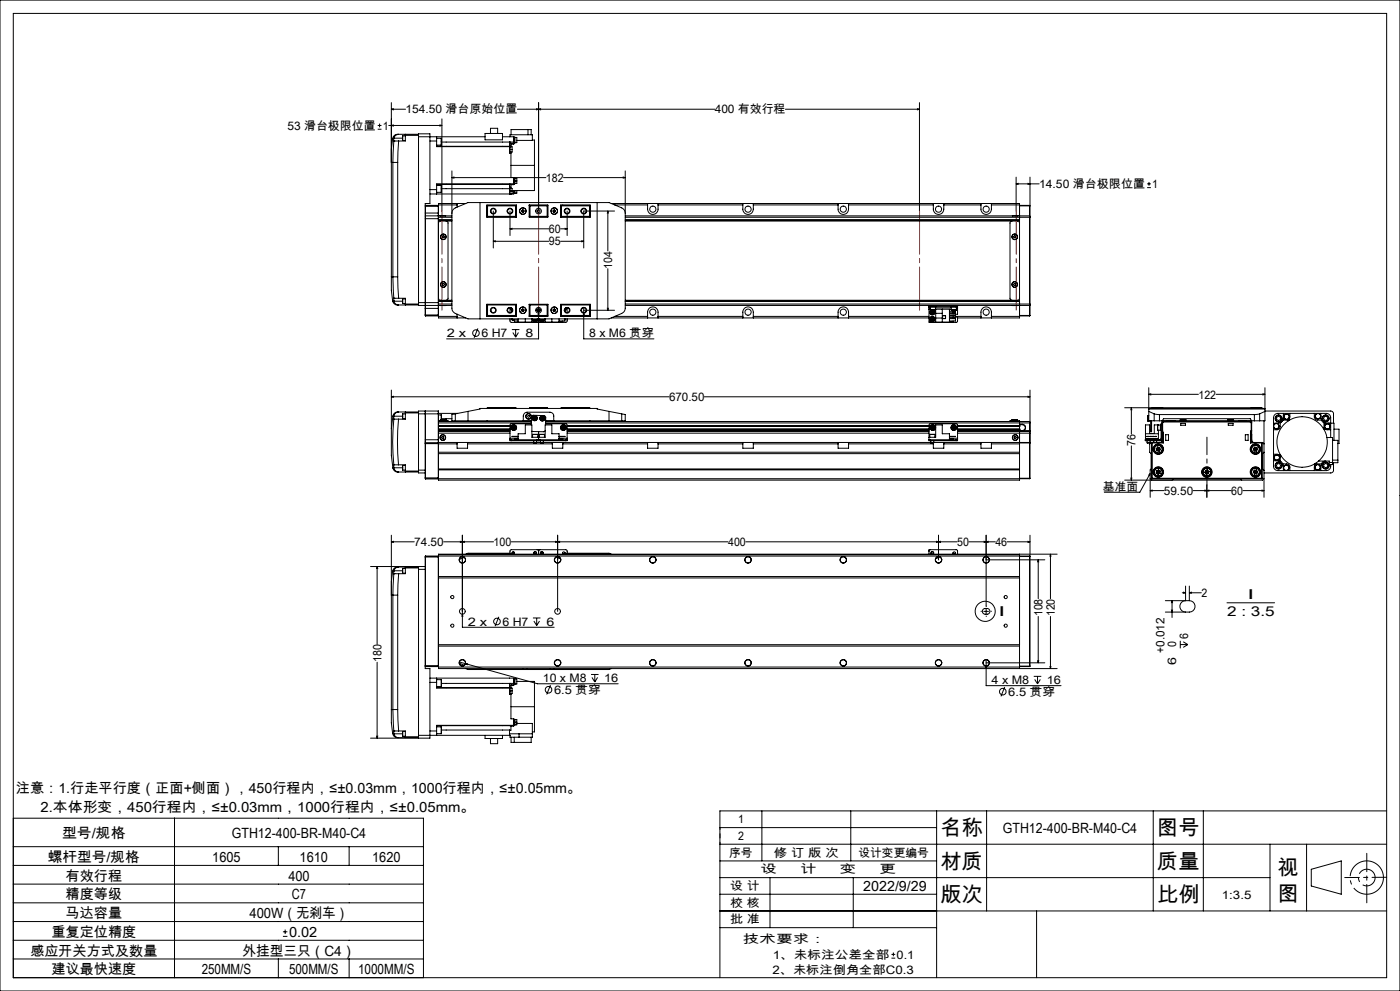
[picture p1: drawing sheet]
<svg xmlns="http://www.w3.org/2000/svg" width="420mm" height="297mm" viewBox="0 0 420 297" stroke-linecap="round" stroke-linejoin="round" font-family="sans-serif">
<g fill="none" stroke="#000" stroke-width=".3">
<path d="M0 0h420v297h-420zM4 4h412v289h-412zM113.3 38.7h1.1M113.3 37.6h1.1M113.9 37v1.2M116.6 37.6h16M117.4 32.7l.6-.1v.3zM117.4 37.6l.6-.1v.3zM117.4 32.7h4.3M117.4 30.8v52.2M132 37.5l.6 .1-.6 .2zM132.6 35.6v27.6"/>
<path d="M155.2 32.7h59.2M158.4 38.8v1.6M161 32.6l.6 .1-.6 .2zM161.6 30.8v32.4M161.6 32.7l.6-.1v.3zM235.6 32.7h40.2M275.2 32.6l.6 .1-.6 .2zM275.8 30.8v32.4M117.8 41.5l-.4 3.2v4h.5M117.8 41.5l.3 .1M117.9 48.7h1.4M117.9 48.7v34.3"/>
<path d="M118.1 42.3l-.2 6.4M118.1 42.3h.1M118.1 42.3h1.5M118.1 41.6v.7M118.2 41.4l-.1 .2M118.2 41.4h2.6M119.3 48.7v34.3M119.6 40.2a1.54 1.54 0 0 0-1.8 1.3M119.6 40.2l-.2 .1a1.37 1.37 0 0 0-1.2 1.1M119.6 40.2h6M119.6 42.3l-.3 6.4M120.8 40.7v1.4"/>
<path d="M120.8 40.7h.8M120.8 42.1h.8M121.6 40.2v.4M121.6 40.6v1.7h-2M121.6 40.6h4M125.6 41v-.9h3.4v20.9h-1.4v31.4M125.6 41v49.7M125.6 41h19.9M129 42.3h2M129 56.8h2M131 42.3v1.7h22v1.6h-.1M131 56.8v1.3"/>
<path d="M131 41v1.3M131 43.5h1.4M131 41.4h1.4M131 57.6h1.4M131 55.6h1.4M131 55.2h23.1M131 43.8h21.9M132.4 41.4v2.1M132.4 55.6v2M132.4 42.6h21.7M132.4 56.5h20.5M135.6 53.2l.6-.1v.3z"/>
<path d="M135.6 51.2v41.5l.3 .6 .7 .6 3.8 1.7h42.3l4.4-2 .5-1.2v-41.2M135.6 53.2h28.2M145.5 40h5.2v1.9h-5.2zM147.1 40v-1.6h2.2v1.6M150.7 41h3.4v1.6M152.9 43.8v1M152.9 44.8v1.1h.4M152.9 55.2h.1M152.9 42.6h.1M152.9 42.6v1.2M152.9 55.2v1.3M152.9 56.5v1.6"/>
<path d="M152.9 58.1h.1M152.9 56.4l.7 .1v.8M152.9 41h.1M152.9 44.8h.7M152.9 56.1h.4M152.9 43.7h.4M152.9 57.3h.7M153 41v-.6h6.7v1.7h-4.7M153 44h.6v.8M153 56.4v1.7M153.3 45.6v.3M153.3 56.1v.4"/>
<path d="M153.3 45.9v7.3h.8v1.9M153.3 43.7v.3M153.3 58.1h.1M153.3 49.6h7M153.3 40.4v-1.6h6v1.6M153.6 44.8v.8h-.6M153.6 57.3v.8h-.6M154.1 55.1v.1M154.1 53.3l.2 1.8M154.1 55.2l-.8 .1v.8M154.1 42.6v.4M154.1 43h-.8v.7"/>
<path d="M154.1 41.1h.4v1.7h-.4M154.1 55.1h-23.1v1.7M154.1 43v.2h-.8M154.1 57.1v1h-25.1M154.1 54.2h.9M154.3 53.4h.7v.8M154.3 41.1v1.7M154.3 57.1v.9M154.5 53.4v1.7h-.4M154.5 41.2h.5v1.6h-.5M154.5 57.1v.9h-.4M155 54.2v.8h-.5"/>
<path d="M155 57.1v.8h-.5M159.7 42h.6v7.6M160.3 49.6v7.5h-6.7M169.1 53.2h18.5M187 53.1l.6 .1-.6 .2zM304.8 55.1l.6-.1v.2zM304.8 55.1h6.9M304.8 53.1v10.1M308.4 55l.6 .1-.6 .1zM309 53.1v11.7M344.1 56.2h1.2M344.1 55.1h1.2"/>
<path d="M344.7 54.5v1.2M127.6 65.5h4M127.6 63.8h4M127.6 61.9h4M127.6 64.7v26.8M127.6 61.6v3.1M127.6 64.7h8M127.6 64.7v.1M127.6 61.6h.1M127.6 61.6h3.9M131.5 64.7v26.8M131.5 61.6v3.1"/>
<path d="M131.5 64.7l.1 .1M131.5 61.6h.1M131.6 64.8v.7M131.6 65.5v25.2M131.6 66h4M131.6 61.4h5.5M131.6 65.1h4M131.6 65.9h4M132 64.7h1.7M132.9 70.7h.3l.1 .3-.2 .3h-.3l-.2-.3zM133.8 66.2l.6 .5v22.8l-.6 .5M135.6 66.2h-3.5l-.4 .2-.1 .4"/>
<path d="M135.6 63.9l.1-.7 .6-.7 4.1-1.8h42.3l4.1 1.8 .5 .4 .3 1M137.1 61v1.1M139.7 61h-8.1v3.8M144 60.7v34.9M146.1 64.7h.1M146.1 61.5h8.8v3.5h-8.8zM146.1 61.6v3.4M146.1 61.6h8.8M146.1 61.6l.2 .1M146.3 61.7v3.1M146.3 64.8l-.2 .2h8.8M146.3 64.8h8.4"/>
<path d="M146.3 61.7h8.4M148 72.3l.6-.1v.3zM148 63.2v11.1M148 72.3h16.6M153 68.6l.6-.2v.3zM153 63.2v7.4M153 68.6h11.6M154.7 61.7v3.1M154.7 61.7l.1-.1v3.4l-.1-.2M156.6 63.1v.3M156.6 63.4l.2 .2M156.8 62.9l.3 .2"/>
<path d="M156.8 62.9l-.2 .2M157.1 63.1v.3M157.1 63.4l-.3 .2M158.8 61.5l.1 .1M158.8 61.5h5.6v3.5h-5.6zM158.8 61.6h5.6l-.3 .1M158.9 61.6v3.4l.1-.2M158.9 61.6l.1 .1M159 61.7v3.1M159 64.8h5.1M159 61.7h5.1M164.1 61.7v3.1"/>
<path d="M164.1 64.8l.2 .2h-5.5M166 63.4l.3 .2M166 63.1v.3M166.3 62.9l.2 .2M166.3 62.9l-.3 .2M166.5 63.1v.3M166.5 63.4l-.2 .2M168.2 68.6h1.9M168.2 72.3h6.9M168.2 61.5h8.9v3.5h-8.9zM168.2 61.6h8.8M168.4 61.7l-.1-.1v3.4l.1-.2"/>
<path d="M168.4 61.7v3.1M168.4 64.8h8.4M168.4 61.7h8.4M168.8 61.5v.1M169.5 68.4l.6 .2-.6 .1zM170.1 63.2v7.4M174.5 72.2l.6 .1-.6 .2zM176.8 61.7v3.1M176.8 64.8l.2 .2h-8.8M177 61.6v3.4M177 64.7h.1M177 61.6l-.2 .1"/>
<path d="M179.1 60.7v34.9M182.4 63.2v12M182.4 63.2l.1 .6h-.3zM183.4 61h122.5v34.3h-18.6M184.4 63.2h-9.3v11.1M184.4 61.4h9.9M187.6 66.2h117.7l.4 .2 .2 .4M187.6 64.7h121.3M187.6 66h118.3M187.6 65.1h121.3M187.6 65.9h118.3M194.3 61a3.2 3.2 0 0 0 .4 2.8 1.58 1.58 0 0 0 1.7 .3 1.58 1.58 0 0 0 1-1.4v-1.7"/>
<path d="M197.4 61.4h25.4M222.8 61v1.7a1.57 1.57 0 0 0 1.6 1.6 1.57 1.57 0 0 0 1.6-1.6v-1.7M226 61.4h25.4M251.4 61v1.7a1.57 1.57 0 0 0 1.6 1.6 1.57 1.57 0 0 0 1.6-1.6v-1.7M254.6 61.4h25.4M280 61v1.7a1.57 1.57 0 0 0 1.6 1.6 1.57 1.57 0 0 0 1.5-1.6v-1.7M283.1 61.4h11.2M294.3 61v1.7a1.57 1.57 0 0 0 1.6 1.6 1.57 1.57 0 0 0 1.5-1.6v-1.7M297.4 61.4h8.5M303.6 66.2l-.6 .5v22.8l.6 .5M303.7 64.7h1.7M304.1 70.9l.2-.2h.4v.3l-.2 .3-.3-.1z"/>
<path d="M305.9 61.6h3M305.9 61.7h3M308.9 65.1h.1M308.9 64.7v.4M308.9 64.7l.1 .1M308.9 61.6v.1M308.9 61.7v3M308.9 65.1v26M309 64.8v.3M309 65.1v26M117.4 83v4l.4 3.2M117.4 83h.5"/>
<path d="M117.8 90.2a1.55 1.55 0 0 0 1.8 1.2M117.9 83l.2 6.4M117.9 83h1.4M118.1 89.4h.1M118.1 89.4h1.5M118.1 89.4v.7M118.1 90.1l-.3 .1M118.1 90.1l.1 .2M118.2 90.3a1.36 1.36 0 0 0 1.4 1.1M118.2 90.3h2.6M119.3 83l.3 6.4M119.6 91.4h6"/>
<path d="M119.6 89.4h2v1.7M120.8 89.6v1.4M120.8 89.6h.8M120.8 91h.8M121.6 91.1v.3M121.6 91.1h4M125.6 90.7v.8h10M125.6 90.7h6M127.6 92.4v2.3M127.6 91.5h.1M127.6 92.4h4M127.6 94.4h4"/>
<path d="M127.6 91.5v3.2M127.6 94.7h3.9M131.5 91.5v3.2M131.6 89.4l.1 .4 .4 .2h3.5M131.6 91.5v3.8h8.1M131.6 90.7v.8M131.6 90.3h4M131.6 94.8h5.5M131.6 91.1h4M131.6 91.5h-.1M131.6 94.6l-.1 .1M132 91.5h1.7"/>
<path d="M132.7 85.2l.2-.3 .3 .2 .1 .3-.2 .2-.3-.1zM137.1 94.2v1.1M143.4 98.4l-1.2 2.8M146.1 91.5h.1M146.1 91.2h8.8v3.6h-8.8zM146.1 91.2v3.5M146.1 94.7h8.8M146.3 91.4h8.4M146.3 94.5h8.4M146.3 91.4v3.1M146.3 94.5l-.2 .2M153 95.6v.7l.4 .3h8"/>
<path d="M153 92.2v1.5M153.4 92.9h.3M153.4 92.4v.5M153.6 98.8h2.2M153.6 95.6v.3h1.8M153.7 93l-.1 .3M153.8 95.9h.4M153.8 99.7l.9 1.3M154.3 94.7v.1M154.3 95.9v.6h1.1M154.7 98.8v2.2M154.7 91.4v3.1"/>
<path d="M154.7 91.4l.1-.1v3.4l-.1-.2M154.9 94.8h-1.3M154.9 91.3h-8.8l.2 .1M155.4 95.6v1h12.3v-1M155.5 99.7l-.8 1.3M156.6 93.1l.2 .2M156.6 92.8v.3M156.8 92.6l.3 .2M156.8 92.6l-.2 .2M157.1 92.8v.4M157.1 93.2l-.3 .1M157.6 95.6v1"/>
<path d="M158.8 91.2h5.6v3.6h-5.6zM158.8 91.3h5.5l-.2 .1M158.9 94.7l-.1 .1M159 91.4l-.1-.1v3.4M159 91.4h5.1M159 94.5h5.1M159 91.4v3.1M159 94.5l-.1 .2M159.3 94.7v.1M159.4 94.7v.1M159.6 95.6v1M159.6 95.8h1.6"/>
<path d="M159.6 95.6v.2M160 94.7v.1M160.3 95.8l.1 .2M160.5 95.8l-.1 .2M160.8 95.8v.1M160.8 95.9l-.4 .1M160.9 95.8l-.1 .1M161.1 92.9h.1M161.1 93.1l.2 .2M161.2 92.9h-.1M161.2 92.8v.1M161.2 95.6v.2"/>
<path d="M161.3 92.7h.6M161.3 95.6a.78 .78 0 0 1-.6 .8 .78 .78 0 0 1-.9-.6M161.6 93.8l.1 .6h-.3zM161.6 92.1v9.5h-27.6M161.8 95.6a.78 .78 0 0 0 .6 .8 .78 .78 0 0 0 .9-.6 .77 .77 0 0 1-.9 .5 .77 .77 0 0 1-.6-.7M161.9 95.8h1.6M161.9 92.9h.1M161.9 92.8v.1M161.9 95.6v.2M162 93.1l-.1 .2M162.2 95.8v.1M162.2 95.9l.4 .1"/>
<path d="M162.6 95.8v.2M162.9 95.8l-.3 .2M163.2 94.7v.1M163.5 95.6v.2M163.5 95.6v1M163.7 94.7v.1M164.1 94.5l.3 .2h-5.6M164.1 91.4v3.1M165.6 95.6v1M166 92.8v.3M166 93.1l.3 .2M166.3 92.6l.2 .2"/>
<path d="M166.3 92.6l-.3 .2M166.5 92.8v.4M166.5 93.2l-.2 .1M168.2 94.8h1.3M168.2 91.2h8.9v3.6h-8.9zM168.2 94.7h8.8M168.2 91.3h8.8l-.2 .1M168.4 91.4l-.1-.1v3.4l.1-.2M168.4 91.4h8.4M168.4 94.5h8.4M168.4 91.4v3.1M168.8 94.7v.1"/>
<path d="M168.8 96.2v.3h-1.1M169.4 92.9h.4M169.5 95.7v.5h-1.8M169.8 92.9h-.4M169.8 92.4v.5M170.1 95.6v.7l-.4 .3h-7.9M170.1 92.2v1.5M175.1 93.8l.2 .6h-.3zM175.1 92.1v9.5h21.1M175.1 93h9.3M176.8 91.4v3.1M176.8 94.5l.2 .2"/>
<path d="M177 91.2v3.5M177 91.5h.1M182.2 92.4h.3l-.1 .6zM182.4 80.5v12.5M183.4 95.3h95.3M184.4 94.8h9.9M187.6 91.5h121.3M187.6 90.3h118.3M187.6 91.1h121.3M194.3 95.3a3.2 3.2 0 0 1 .4-2.9 1.58 1.58 0 0 1 1.7-.3 1.58 1.58 0 0 1 1 1.5v1.7M197.4 94.8h25.4M222.8 95.3v-1.7a1.57 1.57 0 0 1 1.6-1.6 1.57 1.57 0 0 1 1.6 1.6v1.7"/>
<path d="M226 94.8h25.4M251.4 95.3v-1.7a1.57 1.57 0 0 1 1.6-1.6 1.57 1.57 0 0 1 1.6 1.6v1.7M254.6 94.8h24.1M278.7 91.8h.4M278.7 91.8v.4M278.7 92.2v4.4h6.1v-3.9h-4.2M278.7 91.5v.3M278.7 92.7h.4M278.7 92.2h.4M279 91.8v.3h1.7v-.3M279.1 92.9h.9M279.1 92.9h1.5"/>
<path d="M279.1 92.1v.8M279.1 91.5v.3M279.1 91.8h7.7M279.2 93l.2-.1a.76 .76 0 0 0-.4 1 .76 .76 0 0 0 1 .4 .76 .76 0 0 0 .4-1 .77 .77 0 0 1-.3 1 .77 .77 0 0 1-1-.2 .77 .77 0 0 1 .1-1.1zM279.3 93.8l.3 .2M279.3 95.5l.1 .4M279.3 95.5l.4 .1M279.4 93.3l-.1 .5M279.4 93.3l.3 .3M279.4 95.9l.4 .1M279.6 95.2l.4 .1M279.6 95.2l-.3 .3"/>
<path d="M279.6 95.2l.1 .4M279.7 93.6l.3 .3M279.7 93.6l-.4 .2M279.7 93.6l-.1 .4M279.7 95.6l.1 .4M279.7 95.6l.4 .1M279.7 95.6l-.3 .3M279.8 93.2l-.4 .1M279.8 93.2l.3 .2M279.8 93.2l-.1 .4M280 92.9l.4 .4M280 93.9l-.4 .1"/>
<path d="M280 95.3l.1 .4M280 95.3l-.3 .3M280.1 92.9l.3 .4M280.1 93.4l-.1 .5M280.1 93.4l-.4 .2M280.1 95.7l-.3 .3M280.6 92.9h-.6M280.6 92.1v.8M280.6 92.2h4.8M280.7 92.7v3.9M280.7 95.3h2M280.7 93.9h2"/>
<path d="M282.7 92.7v3.9M282.8 94.6h.9v.9h-.9zM284.8 93.3h1.8v.4h-1.8M284.8 94h1.8v.5h-1.8M284.8 94.8h1.8v.4h-1.8M284.8 95.5h1.8M284.8 92.7h.6M285.3 91.8v.3h1.6M285.4 92.9h1.5M285.4 92.1v.8M285.9 95.2v.3a.35 .35 0 0 1 .4-.3 .35 .35 0 0 1 .3 .3M285.9 92.9v.4"/>
<path d="M285.9 94.5v.3M285.9 96.2v.3h-1.1M286.1 93.3h.4M286.2 95.3h.2M286.6 93.7l-.3 .3-.4-.3v.3M286.6 93.5v.2M286.6 95.5v.2M286.6 95h.7v1.3l-.3 .3h-8.1M286.6 95.5v.7h-1.8M286.6 94.8h7.7M286.8 91.8h.5M286.8 91.5v.3"/>
<path d="M286.9 92.1h.1M286.9 92.2h.4M287 91.8l-.1 1.1M287.3 91.8v.4M287.3 91.5v.3M287.3 92.2v2h-.7M294.3 95.3v-1.7a1.57 1.57 0 0 1 1.6-1.6 1.57 1.57 0 0 1 1.5 1.6v1.7M297.4 94.8h8.5M303.7 91.5l1.7 .1M304.1 85.2l.3-.3 .3 .5-.2 .2-.3-.1zM305.4 91.5v.1M305.9 89.4l-.2 .4-.4 .2h-117.7"/>
<path d="M305.9 94.5h3M305.9 94.7h3M308.9 91.1h.1M308.9 91.1v.4M308.9 94.5h.1M308.9 94.5v.2M308.9 91.5v3M309 91.1v.3M309 91.4l-.1 .1M309 94.5l-.1 .2M309 91.4v3.1M117.4 118.9l.6-.1v.3z"/>
<path d="M117.4 116.9v11.6M117.4 118.9h83.3M211.3 118.9h97.7M308.4 118.8l.6 .1-.6 .2zM309 116.9v26.4M344.6 118.2l.6-.2v.4zM344.6 116.2v9.9M344.6 118.2h14.9M364.8 118.2h14.7M378.9 118l.6 .2-.6 .2zM379.5 116.2v9.9h-1.6M117.4 128.5v8l.5 3.7"/>
<path d="M117.9 124.7l-.5 3.8M117.9 124.7h.1M117.9 124.7l.2 .1M118.1 125.6a67.2 67.2 0 0 0 0 13.7M118.1 125.6h1.5M118.1 139.3v.9M118.1 124.8v.8M118.1 124.7h2.7M118.1 124.7v.1M119.6 125.6a73.9 73.9 0 0 0 0 13.7M119.6 139.3h-1.5M119.6 139.3h2v1.9"/>
<path d="M119.6 123.5a1.53 1.53 0 0 0-1.7 1.2M119.6 123.5a1.44 1.44 0 0 0-1.5 1.2M119.6 123.5h6M120.8 124.7v.8M120.8 124v.7M120.8 139.5v.7M120.8 124v1.5M120.8 139.5v1.4M120.8 139.5h.8M120.8 124h.8M120.8 125.5h.8M121.6 123.5v.3"/>
<path d="M121.6 123.8h4M121.6 123.8v1.8h-2M125.6 124h6M125.6 124v16.9M127.6 123.2v9.5M127.6 123.3v9.4M127.6 132.7v10.8M127.6 131.8h4M127.6 133h4M127.6 132.7h3.9M127.6 132.7h.1M131.5 123.2h-5.9v.8"/>
<path d="M131.5 123.2v9.5M131.5 123.2l.1 .8M131.5 132.7v10.8M131.5 132.7h.1M131.6 129.1v.2M131.6 124v2.7M131.6 129.3v2.5M131.6 126.1h.5M131.6 131.8v.8M131.6 124.4h.8M131.6 132.6h5.5M131.6 133h5.5"/>
<path d="M131.6 135.5h174.3M131.6 126.7v2.4M131.6 136h174.3M131.6 126.3h27.8M131.6 128.6h21.4M131.6 127.7h21.4M131.6 123.9h5.7M131.6 126.7h27.8M131.6 129.3h21.4M131.6 129.1h21.4M131.6 129.8h21.4M132.1 126.1h2.3v.2"/>
<path d="M132.1 125.9h1.7M132.1 125.9v.4M132.2 125.8h.1M132.2 126.1h1.6M132.2 125.8l1.6 .1M132.4 124.4v1.4M132.4 125.5h3.2M132.6 130.9l.5 .1v.3h-.6zM133.8 125.9v.4M136.6 126.1h20.4v-1.4a1.21 1.21 0 0 1 1.1-1.2h6.9a1.14 1.14 0 0 1 1.1 1.2v1.4h20.4M136.6 124l-1 .2v1.9h1M136.6 124v2.1"/>
<path d="M137.1 132.6h3.2M137.1 132.6v1.7h3.2v-1.7M140.3 132.6h19.8M140.3 133h25.4M140.4 123.3v2.8M146.1 122.3h8.7M146.1 122.3v.1M146.1 126.1v.2M153 128.7h-21.4h21.4M153 127.6h-21.4l21.4 .1M153 131.8v.3h.4M153 131.8h.4"/>
<path d="M153 131.3v.5M153 131.3h2.4M153.4 131.8h7.7M153.4 132.1h7.7M153.4 131.8v.3M153.7 127.9l.1 .5M153.7 127.9l.4 .3M153.8 128.4l.4 .2M154.1 127.7l-.4 .2M154.1 127.7l.4 .2M154.1 128.2l-.3 .2M154.1 128.2l.1 .4"/>
<path d="M154.1 128.2l.4 .1M154.1 127.7v.5M154.5 127.9v.4M154.5 127.9l-.4 .3M154.5 128.3l-.3 .3M154.8 122.3v.1M155.4 131.8v-1.8h2.2v-2.7h2v3.8h3.9v-3.8h2.1v2.7h2.1v1.8M155.4 131.4h-1.1v.2h1.1M155.4 130.8h-1.8h1.8M157 126h2.4M158.9 122.3h5.4M158.9 122.3v.1"/>
<path d="M159.3 127l-6.1 .1-.2 .2v4M159.3 127.3l.1-2.3 .5-.5 3.6 .2 .2 .4v2.2M159.8 130.2h1.5M159.8 130.2v.9M160 125.2l.1 .4M160 125.2l.4 .1M160.1 132.7h.9M160.1 132.1v.6M160.1 125.6l.4 .1M160.3 124.9l-.3 .3M160.3 124.9l.4 .1M160.3 124.9l.1 .4"/>
<path d="M160.4 125.3l.1 .4M160.4 125.3l.4 .1M160.7 125l.1 .4M160.7 125l-.6 .6M160.8 125.4l-.3 .3M161 132.1v.6M161 132.6h1.1M161.1 132.1h.5M161.1 131.8h.9M161.1 131.8v.3M161.3 130.2h-1.5M161.3 130.2h.1"/>
<path d="M161.3 130.2v.9M161.6 132.1h.4M161.6 129.4v2.7M161.8 130.2h1.5M161.8 130.2v.9M162 131.8h7.7M162 132.1h7.7M162 131.8v.3M162.1 132.7h.9M162.1 132.1v.6M162.3 125.3l.1 .4M162.3 125.3l.8 .2"/>
<path d="M162.4 125.7l.4 .1M162.6 125l-.3 .3M162.6 125l.4 .1M162.6 125l.2 .8M163 132.1v.6M163 132.6h2.7M163 125.1l.1 .4M163 125.1l-.6 .6M163.1 125.5l-.3 .3M163.3 130.2v.9M163.5 129l-.4 .4-3.5-.2M163.7 127l6.2 .1 .2 .4v3.8"/>
<path d="M163.7 126.7h145.2M163.7 126.3h145.2M163.7 126h2.4M164.3 122.3v.1M165.7 132.6h3.1M165.7 132.6v1.7h3.1v-1.7M167.7 131.4h1.1v.2h-1.1M167.7 130.8h1.8h-1.8M167.7 131.3h2.4M168.3 122.3h8.7M168.3 122.3v.1M168.6 128v.4"/>
<path d="M168.6 128l.8 .3M168.6 128.4l.4 .2M168.8 132.6h25.5M168.8 133h25.5M168.9 127.7l.4 .2M168.9 127.7l-.3 .3M168.9 127.7l.1 .9M169.3 127.9l.1 .4M169.3 127.9l-.7 .5M169.4 128.3l-.4 .3M169.7 131.8h.4M169.7 131.8v.3"/>
<path d="M170.1 131.8v.3h-.4M170.1 131.3v.5M170.1 128.7h108.6M170.1 127.7h108.6M170.1 128.6h108.6M170.1 129.3h108.6M170.1 129.1h108.6M170.1 129.8h108.6M170.1 127.6h108.6M177 122.3v.1M177 126.1v.2M182.7 123.3v2.8"/>
<path d="M182.7 123.3l3.8 .7M182.7 123.3l-3.6-.7v-.2h-35.1v.2l-7.4 1.4M186.5 124l1.1 .2v1.9h-1.1M186.5 124v2.1M194.3 132.6h3.1M194.3 132.6v1.7h3.1v-1.7M197.4 132.6h25.4M197.4 133h25.4M222.8 132.6h3.2M222.8 132.6v1.7h3.2v-1.7M226 132.6h25.4M226 133h25.4"/>
<path d="M251.4 132.6h3.2M251.4 132.6v1.7h3.2v-1.7M254.6 132.6h24.7M254.6 133h25.4M278.7 131.8h.4M278.7 131.1h2v-3.8h2v2.7h2.1v1.8M278.9 130.2h1.6M278.9 130.2v.9M279.1 131.8h7.7M279.1 131.8v.3M279.1 132.1h7.7M279.3 132.7h.8"/>
<path d="M279.3 132.1v.6M279.4 128.3l.4 .3M279.5 127.8l-.1 .5M279.5 127.8l.4 .4M279.9 128.2l-.1 .4M279.9 128.2l.3 .2M279.9 128.2l-.5 .1M279.9 127.7l.3 .3M279.9 127.7l-.4 .1M279.9 127.7v.5M280.1 132.6h3M280.1 132.1v.6"/>
<path d="M280.2 128.4l-.4 .2M280.2 128v.4M280.2 128l-.3 .2M280.5 130.2h.1M280.5 130.2h-1.6M280.5 130.2v.9M283.1 132.6h11.2M283.1 132.6v1.7h-3.1v-1.6M283.1 133h11.2M284.8 131.4h1.1v.2h-1.1M284.8 130.8h1.8h-1.8M284.8 131.3h2.5"/>
<path d="M285.7 128l.1 .4M285.7 128l.8 .3M285.8 128.4l.4 .2M286.1 127.7l.4 .2M286.1 127.7l-.4 .3M286.1 127.7l.1 .9M286.5 127.9v.4M286.5 127.9l-.7 .5M286.5 128.3l-.3 .3M286.8 131.8h.5M286.8 131.8v.3M287.3 127.6l18.6 .1"/>
<path d="M287.3 131.3v-4l-.2-.2-8-.1-.4 .3v4.8h.4M287.3 131.8v.3h-.5M287.3 131.3v.5M287.3 128.7h18.6M287.3 127.7h18.6M287.3 128.6h18.6M287.3 129.3h21.6M287.3 129.8h21.6M294.3 132.6h3.1M294.3 132.6v1.7h3.1v-1.7M297.4 132.6h11.5M297.4 133h8.5"/>
<path d="M303.6 125.8h.1M303.6 126.1h-.6v.2M303.6 125.9h1.7M303.6 125.9v.4M303.6 126.1h1.7M303.6 126.1h1.6M303.6 125.8h1.6M304.4 130.8l.4 .1 .1 .3-.2 .2h-.4l-.1-.3zM305.3 125.9h.1M305.3 126.1h.6v3M305.3 125.9v.4M305.9 128.7h-18.6"/>
<path d="M305.9 129.1v14.8h-174.3v-11.3M305.9 128.7h.1M305.9 127.7h.1M305.9 129.1h.1M305.9 132.7h3M305.9 129.1h3M305.9 127.2h.8M305.9 127.3h.8M306.7 127.3a.88 .88 0 0 1 .9 .9 .88 .88 0 0 1-.9 .8M306.7 127.2a.99 .99 0 0 1 1 .9 .99 .99 0 0 1-.8 1M306.7 127.2v.1M306.7 129v.1"/>
<path d="M306.7 129l-19.4 .1M308.9 132.6v.1M308.9 126.3v.4M308.9 129.1h.1M308.9 129.1v.2M308.9 129.3v.5M308.9 126.7v2.4M308.9 129.8v2.8M308.9 132.7v10.6M309 129.2l-.1 .1M309 129.1h.1M309 129.2l-.1 .6"/>
<path d="M337.4 122.2l41.2 .1M339.4 122.2v7.9M339.4 133.6v10.3M339.4 122.2l.1 .6h-.2zM343.6 130h3.9M343.7 131.4h3.8v.2h-3.8zM344 131.8h-.4v.3h.4M344 130.8h.7zM344 131.8h3.9M344 132.1h1.2M344 131.8v.3M344.1 132.7h.9"/>
<path d="M344.1 132.1v.6M344.3 124.7l.1 1.5M344.4 124.6l-.1 .1M344.4 124.6v1.6M344.4 124.6h.1M344.4 124.6h.2M344.6 122.4h34.9M344.6 122.6h34.9M344.6 123.3l1.7 .7M345 130.8h.4zM345 132.1v.6M345.2 132.1h.8"/>
<path d="M345.2 131.8v.3M345.2 128.9v.5h.3v-.5M345.2 128.9h.3M345.2 126.1v2.8M345.5 132.7h.2M345.5 122.3h3.4M345.5 122.3v.1M345.5 126.1v2.8M345.5 132.7v10.6M345.7 132.7h3.3M345.7 122.2l-.2 .1M345.7 132.7v10.6"/>
<path d="M345.7 130.8h.4zM346 131.8v.3M346 132.1h1.9M346.1 132.1v.5M346.3 124l1.5 .2M346.3 126.1h1.5M346.3 126.1l-1.9 .1M346.3 124v2.1M346.5 130.8h.4zM346.9 134.5l.2 .6M346.9 134.5l.6 .1M347 132.1v.5"/>
<path d="M347.1 135.1l.6 .1M347.3 127.4v1.5zM347.3 134l-.4 .5M347.3 134l.6 .1M347.3 134l.2 .6M347.3 128.9h.8M347.5 134.6l.7 .1M347.5 134.6l-.4 .5M347.5 134.6l.2 .6M347.5 127.3v.1M347.5 128.9v2.9M347.8 126.1h.9"/>
<path d="M347.8 124.2h28.5M347.8 124.2v1.9M347.9 131.8v.3M347.9 134.1l.3 .6M347.9 134.1l-.4 .5M348.1 127.4l-1.8-.1v2.6h-1.4v-2.6h-1.3v4.5M348.2 134.7l-.5 .5M348.3 127.3h-.2v1.7h.2M348.3 131.3l-.4 .5M348.3 131.3h.3M348.3 127.5h.4M348.3 127.5v3.8"/>
<path d="M348.6 131.5l-.7 .6M348.6 132l-.5 .6M348.7 130.3v1.7M348.7 127h-.4v.5M348.7 126.1l.4-.6h26l.4 .6M348.7 130.3h.1M348.7 132h.1M348.7 126.1v4.2M348.7 129.3l.1 .5M348.7 126h26.7M348.7 132l-.4 .6M348.7 126v.5"/>
<path d="M348.7 129.3v1M348.8 130.3h.1M348.8 129.2l.2 .6M348.8 129.1h.1M348.8 129.1l-.1 .2M348.8 129.2l-.1 .1M348.8 130.3v1.7M348.8 122.2l.1 .1M348.8 126.7v2.4M348.8 131.9v.1M348.8 132.6l.2 .1M348.8 129.8h.2"/>
<path d="M348.8 132.6h-3.5l-.4 .4v2.5l.4 .5v4.5l-.2 .3v8.2M348.8 129.8v2.8M348.9 122.3v.1M349 129.8v2.9M349.1 126.5l-.3 .2M349.1 126.3v.2M349.1 126.3l-.4 .3 .1 .1M349.1 126.3h26M349.1 126.5h26M349.7 130.3h.9v1.7h-.9zM350.2 126.3v-.2h.6v.2M352.5 126v.1"/>
<path d="M354 126l.1 .1M354 126h1.8M354 125.9h1.1M354 125.9v.1M354.2 126.9h1.4v.6h-1.4zM355.1 125.8l-1.1 .1M355.1 125.8l.7 .1M355.1 125.9h.7M355.8 126l-.1 .1M355.8 125.9v.1M368.3 126l.1 .1M368.3 125.9h1.2"/>
<path d="M368.3 126h1.8M368.3 125.9v.1M368.5 126.9h1.4v.6h-1.4zM369.4 125.8l-1.1 .1M369.4 125.8h.6M370 125.8l.1 .1M370.1 126l-.1 .1M370.1 125.9v.1M371.7 126v.1M373.3 126.3v-.2h.6v.2M373.6 130.3h.8v1.7h-.8zM375.1 126.5l.3 .2"/>
<path d="M375.1 126.3v.2M375.1 126.3l.3 .2v.2M375.1 129.8h.2M375.1 132.7h3.4M375.1 129.8v2.9M375.2 122.3h3.4M375.2 122.3v.1M375.3 131.9v.1M375.3 132.6l-.2 .1M375.3 132.6h3.5l.4 .4M375.3 129.8v2.8M375.3 130.3h.1"/>
<path d="M375.3 129.2l-.2 .6M375.3 129.2l.2 .1M375.3 130.3v1.7M375.3 130.3h.2M375.3 132h.2M375.4 129.1l-.1 .1M375.4 129.1l.1 .2M375.4 126.7v2.4M375.4 122.2l-.2 .1M375.4 126v.5M375.4 129.3v1M375.4 132l.4 .6"/>
<path d="M375.5 130.3v1.7M375.5 129.3l-.2 .5M375.5 132l.5 .6M375.5 126.1h.8M375.5 126.1v4.2M376 134.5l.2 .6M376 134.5l.6 .1M376.2 135.1l.7 .1M376.3 126.1h1.6M376.3 124.2v1.9M376.4 134l-.4 .5M376.4 134l.6 .1"/>
<path d="M376.4 134l.5 1.2M376.6 134.6l.7 .1M376.6 134.6l-.4 .5M377 134.1l.3 .6M377 134.1l-.4 .5M377.3 134.7l-.4 .5M377.9 124l-1.6 .2M377.9 124v2.1M378.5 132.7h.1M378.5 132.7v10.6M378.6 122.3v.1M378.6 132.7v10.6"/>
<path d="M379.2 126.1v22.9M379.2 135.5l-.4 .5v4.5l.4 .5M379.5 123.2h19.7a.84 .84 0 0 1 .9 .8v2.8M379.5 123.3l-1.6 .7M382.1 136.1h1.2l.5 .3 .3-.2M382.1 138l1.5 .2M382.1 127.8v12a1.33 1.33 0 0 0 1.3 1.2h2.4M383 125.1l.6-.4 .5 .4v.6l-.5 .3-.6-.3zM383.2 139h.7l.3 .6-.3 .5h-.7l-.3-.5zM383.6 138.2l.5 .1M383.6 138.2l.7 .2M384.1 138.3l.7 .7h1.2a1.02 1.02 0 0 1 1 1v1"/>
<path d="M384.3 136.6l-.2 .2v1.5M384.8 139l.3 2M384.8 125.9l-.7 .8v1.1a.96 .96 0 0 1-1 1h-1M384.8 125.9h1.5l.2 .2M384.9 125.5l-.1 .4M384.9 125.5a2.09 2.09 0 0 1-2.6 1.4h-.2M385.1 123.9l-.2 1.6M386 124.1a.83 .83 0 0 1 .8 .8 .83 .83 0 0 1-.8 .8M386 124.1a.83 .83 0 0 0-.9 .8 .83 .83 0 0 0 .9 .8M387 123.9v1.2l-.3 .5 .2 .3M394.3 123.9v1a.97 .97 0 0 0 1 1h1.1M394.4 139l.2 .3-.3 .5v1.2"/>
<path d="M394.8 138.8l.1 .2h1.5M395.3 123.9h-11.9a1.33 1.33 0 0 0-1.3 1.3v2.4M395.3 139.2a.85 .85 0 0 0-.8 .8 .85 .85 0 0 0 .8 .9M395.3 139.2a.85 .85 0 0 1 .9 .8 .85 .85 0 0 1-.9 .9M395.3 139.2a.86 .86 0 0 0-.9 .8 .86 .86 0 0 0 .9 .9M395.4 123.9a.79 .79 0 0 0-.8 .8 .79 .79 0 0 0 .8 .8M395.4 123.9a.79 .79 0 0 1 .8 .8 .79 .79 0 0 1-.8 .8M395.4 123.9a.85 .85 0 0 0-.8 .8 .85 .85 0 0 0 .8 .9M395.4 123.9a.85 .85 0 0 1 .9 .8 .85 .85 0 0 1-.9 .9M395.5 123.9h2.4a1.33 1.33 0 0 1 1.3 1.3v5.9M395.6 138.1v.1M396.2 123.9l.3 2"/>
<path d="M396.4 139l-.2 2M396.4 125.9l.8 .8M397 126.6l.6 .1M397.1 139.2l.6-.3 .6 .3v.7l-.6 .3-.6-.3zM397.2 128.7l.3-.2 .5 .3h1.2M397.2 126.7h.4M397.2 126.7v1.5l-.2 .1M397.3 127.8a.86 .86 0 0 0 .9 .9 .86 .86 0 0 0 .9-.9M397.4 127.8a.85 .85 0 0 0 .8 .9 .85 .85 0 0 0 .9-.9M397.4 127.8a.85 .85 0 0 1 .8-.8 .85 .85 0 0 1 .9 .8M397.4 124.8h.6l.4 .6-.4 .6h-.6l-.3-.6zM397.6 126.7l1.6 .2"/>
<path d="M397.7 138.2a1.36 1.36 0 0 0-1.3 .8M398.1 131.1h1.7v8.1h-1v-1h-3.2M398.3 126.8h1.9v5.2M398.8 138.6h1M399.2 139.2a1.39 1.39 0 0 1-1.3 1.8h-11.9M399.8 132h1.6v6.7h-1.6M399.8 137.9h1.6M400.1 138.7v2.2a.84 .84 0 0 1-.9 .8h-20M400.2 128.6h1.5v4.3h-.3M117.9 140.2a1.46 1.46 0 0 0 1.7 1.3M117.9 140.2h.1M118.1 140.2a1.47 1.47 0 0 0 1.5 1.3"/>
<path d="M118.1 140.2h-.2M118.1 140.2h.1M118.1 140.2h2.7M119.6 141.5h6M120.8 140.2v.7M120.8 140.9h.8M121.6 141.2v.3M121.6 141.2h4M125.6 140.9v.8h2M125.6 140.9h2M127.6 143.2h4M127.6 143.5h3.9"/>
<path d="M131.6 143.5h177.3M131.6 140.8h174.3M131.6 140.5h174.3M131.6 143.4l-.1 .1M305.9 143.3h3M308.9 143.3h.1M308.9 143.3v.2M309 143.3l-.1 .2M339.3 143.3h.2l-.1 .6zM345.1 141.9l-.2 .6-.3-.1zM345.1 141.9l-3.2 5.6h-10.6M345.1 143.5l.4 .4"/>
<path d="M345.1 147l.6-.1v.3zM345.1 147h4M345.5 143.3h.2M345.5 143.3l.2 .2M345.7 143.3v.2M345.7 143.5h32.8M345.7 143.3h32.8M346.9 141.7l.5 .4M347 141.1l-.1 .6M347 141.1l.5 .4M347.5 141.5l-.6 .2M347.5 141.5l-.1 .6"/>
<path d="M347.5 141.5l.5 .4M347.6 140.8l.5 .4M347.6 140.8l-.6 .3M347.6 140.8l-.1 .7M348 141.9l-.6 .2M348.1 141.2l-.1 .7M348.1 141.2l-.6 .3M352 143.5h20.1M352.1 143.5l-.5 .4M361.4 141.6l.4 .5M361.5 146.9l.6 .1-.6 .2zM361.6 141l-.2 .6"/>
<path d="M361.6 141l.5 .5M362.1 147l.6-.1v.3zM362.1 145.3v3.7M362.1 141.5l-.7 .1M362.1 141.5l.4 .5M362.3 140.8l-.7 .2M362.3 140.8l.4 .5M362.3 140.8l-.5 1.3M362.5 142l-.7 .1M362.7 141.3l-.2 .7M362.7 141.3l-.6 .2M369.4 147h-11.4"/>
<path d="M372.1 143.5l.4 .4M372.9 147h6.3M376 141.5l.3 .6M376.3 140.9l-.3 .6M376.3 140.9l.3 .6M376.6 141.5l.4 .5M376.6 141.5l-.3 .6M376.9 140.9l.4 .5M376.9 140.9h-.6M376.9 140.9l-.3 .6M377 142l-.7 .1M377.3 141.4l-.3 .6"/>
<path d="M377.3 141.4l-1.3 .1M378.5 143.3h.1M378.5 143.3v.2M378.6 146.9l.6 .1-.6 .2zM378.6 143.3l-.1 .2M379.2 143.5l-.4 .4h-41.4M113.1 169.8v23.3M113.1 169.8l.2 .6h-.3zM117.4 162.4l.6-.2v.4zM117.4 160.4v52.3M117.4 162.4h6.9M117.8 171.2l-.4 3.2v4h.5"/>
<path d="M117.8 171.2h.3M117.9 178.4h1.4M117.9 178.4v34.3M118.1 171.9l-.2 6.5M118.1 171.9h.1M118.1 171.9h1.5M118.1 171.2v.7M118.2 171.1l-.1 .1M118.2 171.1h2.6M119.3 178.4v34.3M119.6 169.9a1.54 1.54 0 0 0-1.8 1.3M119.6 169.9a1.42 1.42 0 0 0-1.4 1.2"/>
<path d="M119.6 169.9h6M119.6 171.9l-.3 6.5M120.8 170.4v1.4M120.8 170.4h.8M120.8 171.8h.8M121.6 169.9v.3M121.6 170.2v1.7h-2M121.6 170.2h4M125.6 169.8v.8M125.6 170.6v49.8M125.6 170.6h2M127.6 169.8h-16.4"/>
<path d="M127.6 167h4M127.6 166.6v33.8h1.4v20.8h-17.8M127.6 166.6v33.2M127.6 166.6h181.3M131.6 166.7l-.1 33.1M131.6 172.8h174.3M131.6 173.2h174.3M131.6 166.2h174.3M133.1 162.4h15M138.1 162.2l.6 .2-.6 .2zM138.7 162.4l.6-.2v.4zM138.7 160.4v27.6h27.6"/>
<path d="M139.3 167l-1.5 .7M153 166.1v-1l.3-.4h7.9l.4 .5 .3-.5h7.9l.3 .3v1.1M153 165.8h-12.6l-.7 .3M153.4 162.4h65M153.6 165.8h.1M153.6 165.6v.2M153.7 165.9h.6M153.8 165.4h.4M153.9 166.1a.36 .36 0 0 1-.2-.6 .36 .36 0 0 1 .6 0 .36 .36 0 0 1-.2 .6M154.3 165.6v.2M160.3 166.1a.44 .44 0 0 1-.1-.7 .44 .44 0 0 1 .7 0 .44 .44 0 0 1-.1 .7M161.4 164.8h.4"/>
<path d="M161.6 164.8v1.3M162.3 166.1a.43 .43 0 0 1-.1-.7 .43 .43 0 0 1 .7 0 .43 .43 0 0 1-.1 .7M166.7 162.2l.6 .2-.6 .2zM167.3 166.9l.2 .3 .5 .1M167.3 160.4v22.8M167.3 162.4l.6-.2v.4zM167.7 167v.3M168.8 165.6v.2M168.8 165.9h.7M169 166.1a.36 .36 0 0 1-.2-.6 .36 .36 0 0 1 .6 0 .36 .36 0 0 1-.2 .6M169.5 165.8h.1M169.5 165.6v.2"/>
<path d="M170.1 165.8h12.6l.7 .3M278.7 165.2l.3-.5h7.9l.4 .4v1M278.9 164.8h-.2v1.3M279.4 166.1a.43 .43 0 0 1 0-.7 .43 .43 0 0 1 .6 0 .43 .43 0 0 1 0 .7M281 162.2l.6 .2-.6 .2zM281.6 162.4l.6-.2v.4zM281.6 166.9l-.3 .3-.5 .1M281.6 160.4v7.4M285.9 165.6v.2M285.9 165.9h.7M286.2 166.1a.36 .36 0 0 1-.2-.6 .36 .36 0 0 1 .6 0 .36 .36 0 0 1-.2 .6M286.6 165.6v.2"/>
<path d="M287.1 162.4h-63.4M290.7 162.4h7.9M295.2 162.2l.6 .2-.6 .2zM295.8 160.4v21.2M295.8 167.8h17.6M295.8 162.4l.6-.2v.4zM302.1 162.4h6.9M305.9 166.1v34.3M305.9 166.8h3M308.4 162.2l.6 .2-.6 .2zM308.9 166.6v.2M308.9 166.8v32.8"/>
<path d="M309 160.4v39.2M311.5 167.8v11.6M311.5 167.8l.1 .6h-.3zM315.1 166.1v13.3M315.1 166.1l.2 .6h-.3zM317.1 166.1h-185.5v34.3h185.5M354.7 177.7h1M355.1 177.5l.6 .2-.6 .1zM355.7 175.6v4.4a1.71 1.71 0 0 0-1.7 1.7 1.71 1.71 0 0 0 1.7 1.7M356.8 177.7l.6-.2v.3zM356.8 175.6v4.4M356.8 177.7h3.6"/>
<path d="M113.1 198.5v22.7M127.6 199.5h4M127.6 199.7v.1M127.6 199.8h3.9M131.6 193.2h174.3M131.6 199.9h174.3M131.6 193.6h174.3M131.6 199.7l-.1 .1M137.8 198.4l1.8 .5M137.8 198.8l1.5 .6M138.7 184.1l.2 .6h-.3zM139.6 198.9h.7l-.1 .3z"/>
<path d="M139.6 198.9l21.7 6h24.2M149.6 184.9l-1.1 2.8M159.9 185.2h2.2M160.2 186.1l.8 1.4M161 185.2v2.3M161.9 186.1l-.9 1.4M295 182.6a1.11 1.11 0 0 1 1.4-.2 1.11 1.11 0 0 1 .5 1.3 1.08 1.08 0 0 1-1.5 .4 1.08 1.08 0 0 1-.4-1.5zM295.1 183.2h1.4M295.8 199.6l.2 .6h-.3zM295.8 182.5v1.4M295.8 197.7v7.8h22.5M295.8 198.6h17.6"/>
<path d="M305.9 199.8h3M305.9 199.6h3M308.9 199.6v.2M308.9 199.6h.1M309 199.6l-.1 .2M311.3 198h.3l-.1 .6zM311.5 184.7v13.9M315 199.8h.3l-.2 .6zM315.1 184.7v15.7M351.4 182.8h.4l-.2 .6zM351.6 180v5.1M351.6 180l.2 .6h-.4z"/>
<path d="M354.1 192v2.3M354.1 193.2h2.2M355 192.3l1.3 .9M356.3 193.2l-1.3 .8M356.8 180a1.71 1.71 0 0 1 1.7 1.7 1.71 1.71 0 0 1-1.7 1.7h-7.2M356.8 180h-7.2M368.1 180.7h14.3M117.4 212.7v3.9l.4 3.2M117.4 212.7h.5M117.8 219.8a1.54 1.54 0 0 0 1.8 1.3M117.9 212.7h1.4M117.9 212.7l.2 6.4"/>
<path d="M118.1 219.1h.1M118.1 219.1h1.5M118.1 219.1v.7M118.1 219.8h-.3M118.1 219.8l.1 .1M118.2 219.9v.1a1.42 1.42 0 0 0 1.4 1.1M118.2 219.9h2.6M119.3 212.7l.3 6.4M119.6 219.1h2v1.7M120.8 219.2v1.5M120.8 219.2h.8M129 203.2h25.1v1.6"/>
<path d="M129 219.1h2M129 204.5h2M131 204.5v1.7h22v1.7h-.1M131 219.1v1.3M131 203.2v1.3M131 219.9h1.4M131 217.8h1.4M131 205.7h1.4M131 203.7h1.4M131 217.5h23.1M131 206.1h21.9M132.4 217.8v2.1"/>
<path d="M132.4 203.7v2M132.4 218.8l20.5 .1M132.4 204.8h21.7M139.7 200.4l.7 .3h16.6M152.9 206.1v.9M152.9 207v1.1h.4M152.9 204.8h.1M152.9 204.8v1.3M152.9 203.2h.1M152.9 218.9v1.5M152.9 219.9h6.8M152.9 207h.7"/>
<path d="M152.9 206h.4M153 206.2h.6v.8M153.3 207.8v.3M153.3 208.1v7.3h.8v2M153.3 206v.2M153.3 211.8h7M153.6 207v.8h-.6M154.1 217.4v.1M154.1 215.6l.2 1.7M154.1 217.5l-.8 .1v1.3h-.4M154.1 204.8v.4M154.1 205.2h-.8v.8"/>
<path d="M154.1 203.4h.4v1.7h-.4M154.1 205.2v.3h-.8M154.1 217.4h-23.1v1.7M154.1 216.5h.9M154.3 215.6h.7v.9M154.3 203.4v1.7M154.5 215.6v1.7h-.4M154.5 203.4h.5v1.6h-.5M155 216.5v.7h-.5M155 204.2h5.3v7.6M155 216.8h4.7v4.1h-6.7v-.5h-27.4M155.7 219.9v1"/>
<path d="M157 200.7h1.1M157 200.4v.3M158.1 200.7h6.9M158.1 200.4v.3M160.3 211.8v7.6h-.6M165 200.7h1.1M165 200.4v.3M165.1 205.3l-1.1 2.8M166.1 200.4v.3M177.3 202.1h2.3M177.6 203l.8 1.4M178.4 202.1v2.3"/>
<path d="M179.3 203l-.9 1.4M183.4 200.4l-.7 .3h-16.6M301.4 205.9l-1.1 2.8M310.1 202.7h2.3M310.4 203.6l.9 1.4M311.3 202.7v2.3M312.1 203.6l-.8 1.4M113 220.6h.3l-.2 .6zM119.6 221.1h6M120.8 220.7h.8M121.6 220.8v.3M121.6 220.8h4"/>
<path d="M125.6 220.4v.8M145.5 220.4v.9h5.2v-.9M147.1 221.3v1.6h2.2v-1.6M152.9 220.4h.1M153.3 220.9v1.6h6v-1.6M154.3 220.9v1.6M4 245.2h123v47.8M4 253.7h123M4 259.4h123M52.4 245.2v47.8M83.5 253.7v5.7M104.7 253.7v5.7"/>
<path d="M216 253h200M216 248h65M216 258h65M228.6 243v15M255.2 243v15M281 243v50M296 243v30M346 243v30M361 243v30M381 253v20M392 253v20M416 243h-200v50"/>
<path d="M4 265h123M4 270.6h123M4 276.2h123M84.9 279.3h1.3M85.5 278.6v1.3M216 278h65M216 273h200M216 263h165M216 268h65M231 263v15M256 263v15M311 273v20"/>
<path d="M393.4 260.5l9-2.5v10l-9-2.5zM4 281.8h123M4 287.4h123M83.5 287.4v5.6M84.9 280.6h1.3M104.7 287.4v5.6M267.4 287.2h1.2M267.4 286h1.2M268 285.5v1.1"/>
<circle cx="133" cy="71" r=".85"/>
<circle cx="133" cy="71" r=".82"/>
<circle cx="148" cy="63.3" r=".87"/>
<circle cx="148" cy="63.3" r=".71"/>
<circle cx="153" cy="63.3" r=".72"/>
<circle cx="153" cy="63.3" r=".87"/>
<circle cx="156.8" cy="63.3" r=".97"/>
<circle cx="156.8" cy="63.2" r=".99"/>
<circle cx="161.6" cy="63.2" r=".86"/>
<circle cx="161.6" cy="63.3" r=".42"/>
<circle cx="166.3" cy="63.3" r=".96"/>
<circle cx="166.3" cy="63.3" r=".98"/>
<circle cx="170.1" cy="63.3" r=".72"/>
<circle cx="170.1" cy="63.3" r=".87"/>
<circle cx="175.1" cy="63.3" r=".72"/>
<circle cx="175.1" cy="63.3" r=".87"/>
<circle cx="195.9" cy="62.7" r=".93"/>
<circle cx="224.4" cy="62.7" r=".93"/>
<circle cx="253" cy="62.7" r=".92"/>
<circle cx="281.6" cy="62.7" r=".92"/>
<circle cx="295.8" cy="62.7" r=".92"/>
<circle cx="304.4" cy="71" r=".85"/>
<circle cx="304.4" cy="71" r=".81"/>
<circle cx="133" cy="85.3" r=".8"/>
<circle cx="133" cy="85.3" r=".86"/>
<circle cx="142.8" cy="99.8" r="1"/>
<circle cx="148" cy="93" r=".87"/>
<circle cx="148" cy="93" r=".71"/>
<circle cx="153" cy="93" r=".72"/>
<circle cx="153" cy="93" r=".87"/>
<circle cx="156.8" cy="93" r=".96"/>
<circle cx="156.9" cy="93" r="1"/>
<circle cx="161.6" cy="93" r=".86"/>
<circle cx="161.6" cy="93" r=".42"/>
<circle cx="166.3" cy="93" r=".95"/>
<circle cx="166.3" cy="93" r=".99"/>
<circle cx="170.1" cy="93" r=".72"/>
<circle cx="170.1" cy="93" r=".87"/>
<circle cx="175.1" cy="93" r=".72"/>
<circle cx="175.1" cy="93" r=".87"/>
<circle cx="195.9" cy="93.5" r=".93"/>
<circle cx="224.4" cy="93.5" r=".93"/>
<circle cx="253" cy="93.5" r=".92"/>
<circle cx="279.7" cy="95.6" r=".77"/>
<circle cx="279.7" cy="95.6" r=".74"/>
<circle cx="295.8" cy="93.5" r=".92"/>
<circle cx="304.4" cy="85.3" r=".86"/>
<circle cx="304.4" cy="85.3" r=".82"/>
<circle cx="132.8" cy="131.1" r=".82"/>
<circle cx="132.9" cy="131.1" r=".85"/>
<circle cx="154.1" cy="128.2" r=".85"/>
<circle cx="154.1" cy="128.2" r=".75"/>
<circle cx="154.1" cy="128.2" r=".77"/>
<circle cx="158.6" cy="124.8" r=".28"/>
<circle cx="158.6" cy="124.8" r=".86"/>
<circle cx="158.6" cy="124.8" r=".77"/>
<circle cx="160.4" cy="125.3" r=".77"/>
<circle cx="160.4" cy="125.3" r=".74"/>
<circle cx="162.7" cy="125.4" r=".75"/>
<circle cx="169" cy="128.2" r=".74"/>
<circle cx="169" cy="128.2" r=".86"/>
<circle cx="169" cy="128.2" r=".77"/>
<circle cx="279.8" cy="128.1" r=".85"/>
<circle cx="279.9" cy="128.1" r=".78"/>
<circle cx="279.9" cy="128.1" r=".74"/>
<circle cx="286.1" cy="128.2" r=".77"/>
<circle cx="286.1" cy="128.2" r=".85"/>
<circle cx="286.1" cy="128.2" r=".75"/>
<circle cx="304.6" cy="131.1" r=".85"/>
<circle cx="304.6" cy="131.1" r=".8"/>
<circle cx="347.5" cy="134.6" r="1.22"/>
<circle cx="347.5" cy="134.6" r="1.19"/>
<circle cx="347.5" cy="134.6" r="1.56"/>
<circle cx="347.5" cy="134.6" r="1.43"/>
<circle cx="376.6" cy="134.6" r="1.21"/>
<circle cx="376.6" cy="134.6" r="1.43"/>
<circle cx="376.6" cy="134.6" r="1.57"/>
<circle cx="376.7" cy="134.6" r="1.18"/>
<circle cx="382.9" cy="127.7" r=".84"/>
<circle cx="382.9" cy="127.7" r=".78"/>
<circle cx="383.1" cy="137.1" r=".79"/>
<circle cx="383.1" cy="137.1" r=".85"/>
<circle cx="383.5" cy="125.4" r=".98"/>
<circle cx="383.5" cy="139.5" r=".98"/>
<circle cx="383.6" cy="139.5" r="1.03"/>
<circle cx="383.6" cy="125.4" r="1.03"/>
<circle cx="386" cy="124.9" r=".86"/>
<circle cx="386" cy="124.9" r=".78"/>
<circle cx="390.6" cy="132.5" r="7.6"/>
<circle cx="397.7" cy="125.4" r=".98"/>
<circle cx="397.7" cy="139.5" r=".98"/>
<circle cx="397.7" cy="139.5" r="1.03"/>
<circle cx="397.7" cy="125.4" r="1.03"/>
<circle cx="398.2" cy="127.8" r=".79"/>
<circle cx="347.5" cy="141.5" r="1.21"/>
<circle cx="347.5" cy="141.5" r="1.56"/>
<circle cx="347.5" cy="141.5" r="1.17"/>
<circle cx="347.5" cy="141.5" r="1.43"/>
<circle cx="362.1" cy="141.5" r="1.56"/>
<circle cx="362.1" cy="141.5" r="1.18"/>
<circle cx="362.1" cy="141.5" r="1.21"/>
<circle cx="362.1" cy="141.5" r="1.43"/>
<circle cx="376.6" cy="141.5" r="1.22"/>
<circle cx="376.6" cy="141.5" r="1.19"/>
<circle cx="376.6" cy="141.5" r="1.43"/>
<circle cx="376.6" cy="141.5" r="1.57"/>
<circle cx="385.9" cy="140.2" r=".85"/>
<circle cx="385.9" cy="140.2" r=".78"/>
<circle cx="395.3" cy="140" r=".79"/>
<circle cx="135.7" cy="178.9" r=".48"/>
<circle cx="138.7" cy="167.8" r=".97"/>
<circle cx="160.6" cy="165.7" r=".34"/>
<circle cx="162.5" cy="165.7" r=".35"/>
<circle cx="167.3" cy="167.8" r=".97"/>
<circle cx="167.3" cy="167.8" r=".93"/>
<circle cx="195.8" cy="167.8" r=".98"/>
<circle cx="195.8" cy="167.8" r=".93"/>
<circle cx="224.4" cy="167.8" r=".98"/>
<circle cx="224.4" cy="167.8" r=".93"/>
<circle cx="253" cy="167.8" r=".98"/>
<circle cx="253" cy="167.8" r=".93"/>
<circle cx="279.7" cy="165.7" r=".34"/>
<circle cx="281.6" cy="167.8" r=".98"/>
<circle cx="281.6" cy="167.8" r=".94"/>
<circle cx="295.9" cy="167.8" r=".98"/>
<circle cx="295.9" cy="167.8" r=".94"/>
<circle cx="301.7" cy="178.9" r=".47"/>
<circle cx="135.7" cy="187.5" r=".48"/>
<circle cx="138.7" cy="198.6" r=".96"/>
<circle cx="138.7" cy="198.6" r=".92"/>
<circle cx="138.7" cy="183.2" r=".85"/>
<circle cx="149.1" cy="186.2" r=".99"/>
<circle cx="167.3" cy="198.6" r=".96"/>
<circle cx="167.3" cy="198.6" r=".92"/>
<circle cx="167.3" cy="183.2" r=".85"/>
<circle cx="195.8" cy="198.6" r=".97"/>
<circle cx="195.9" cy="198.6" r=".92"/>
<circle cx="224.4" cy="198.6" r=".97"/>
<circle cx="224.4" cy="198.6" r=".92"/>
<circle cx="253" cy="198.6" r=".97"/>
<circle cx="253" cy="198.6" r=".92"/>
<circle cx="281.6" cy="198.7" r=".93"/>
<circle cx="281.6" cy="198.6" r=".97"/>
<circle cx="295.6" cy="183.2" r="3"/>
<circle cx="295.9" cy="198.7" r=".93"/>
<circle cx="295.9" cy="198.6" r=".97"/>
<circle cx="301.7" cy="187.5" r=".47"/>
<circle cx="164.6" cy="206.7" r=".99"/>
<circle cx="300.8" cy="207.3" r=".99"/>
</g>
<path d="M412.4 262.3a2.5 2.5 0 0 0-4.1-1.1 2.5 2.5 0 0 0 1 4.2 2.5 2.5 0 0 0 3.2-2.9l-.1-.2" fill="none" stroke="#000" stroke-width=".3" stroke-dasharray="30.5 1.3 1.3 1.3" stroke-dashoffset="24.5" stroke-linecap="butt"/>
<path d="M414.8 261.5a5 5 0 0 0-8.3-2 5 5 0 0 0 2.2 8.3 5 5 0 0 0 6.2-6l-.1-.3" fill="none" stroke="#000" stroke-width=".3" stroke-dasharray="30.5 1.3 1.3 1.3" stroke-dashoffset="16.7" stroke-linecap="butt"/>
<path d="M362.1 131v14.3" fill="none" stroke="#000" stroke-width=".3" stroke-dasharray="30.5 1.3 1.3 1.3" stroke-dashoffset="25.2"/>
<path d="M294.4 183.2h-.1M295.9 181.8v-.2M295.9 184.6v.2M297.3 183.2h.1" fill="none" stroke="#000" stroke-width=".3" stroke-dasharray="30.5 1.3 1.3 1.3"/>
<path d="M410 255.7v14.9" fill="none" stroke="#000" stroke-width=".3" stroke-dasharray="30.5 1.3 1.3 1.3" stroke-dashoffset="25"/>
<path d="M403.4 263l12.6-.1" fill="none" stroke="#000" stroke-width=".3" stroke-dasharray="30.5 1.3 1.3 1.3" stroke-dashoffset="26.1"/>
<path d="M216 248v5" fill="none" stroke="#000" stroke-width=".3" stroke-dasharray="30.5 1.3 1.3 1.3" stroke-dashoffset="29.9"/>
<path d="M132.6 63.2v29.8M161.6 63.2v29.8M275.9 63.2v29.8M304.9 63.2v29.8" fill="none" stroke="#f00" stroke-width=".3" stroke-dasharray="30.5 1.3 1.3 1.3" stroke-dashoffset="17.5"/>
<g fill="#000">
<path d="M345.1 141.9l-.2 .6-.3-.1z"/>
<path d="M117.4 32.7l.6-.1v.3zM161 32.6l.6 .1-.6 .2zM117.4 37.6l.6-.1v.3zM132 37.5l.6 .1-.6 .2z"/>
<path d="M135.6 53.2l.6-.1v.3zM187 53.1l.6 .1-.6 .2zM167.3 162.4l.6-.2v.4zM281 162.2l.6 .2-.6 .2z"/>
<path d="M308.4 55l.6 .1-.6 .1zM304.8 55.1l.6-.1v.2zM275.2 32.6l.6 .1-.6 .2zM161.6 32.7l.6-.1v.3z"/>
<path d="M148 72.3l.6-.1v.3zM174.5 72.2l.6 .1-.6 .2z"/>
<path d="M182.4 63.2l.1 .6h-.3zM182.2 92.4h.3l-.1 .6zM339.4 122.2l.1 .6h-.2zM339.3 143.3h.2l-.1 .6zM315.1 166.1l.2 .6h-.3zM315 199.8h.3l-.2 .6zM311.5 167.8l.1 .6h-.3zM311.3 198h.3l-.1 .6zM113.1 169.8l.2 .6h-.3zM113 220.6h.3l-.2 .6zM351.6 180l.2 .6h-.4zM351.4 182.8h.4l-.2 .6z"/>
<path d="M117.4 118.9l.6-.1v.3zM308.4 118.8l.6 .1-.6 .2zM153 68.6l.6-.2v.3zM169.5 68.4l.6 .2-.6 .1zM175.1 93.8l-.1 .6h.3zM161.6 93.8l-.2 .6h.3zM362.1 147l.6-.1v.3zM378.6 146.9l.6 .1-.6 .2zM117.4 162.4l.6-.2v.4zM138.1 162.2l.6 .2-.6 .2zM138.7 162.4l.6-.2v.4zM166.7 162.2l.6 .2-.6 .2zM138.7 184.1l-.1 .6h.3zM139.6 198.9l.6 .3 .1-.3zM295.8 199.6l-.1 .6h.3z"/>
<path d="M378.9 118l.6 .2-.6 .2zM344.6 118.2l.6-.2v.4z"/>
<path d="M361.5 146.9l.6 .1-.6 .2zM345.1 147l.6-.1v.3zM308.4 162.2l.6 .2-.6 .2zM295.8 162.4l.6-.2v.4z"/>
<path d="M295.2 162.2l.6 .2-.6 .2zM281.6 162.4l.6-.2v.4z"/>
<path d="M356.8 177.7l.6-.2v.3zM355.1 177.5l.6 .2-.6 .1z"/>
</g>
<g font-size="6.3">
<text x="282.1" y="250.3">名称</text>
<text x="347.1" y="250.3">图号</text>
<text x="282.1" y="260.3">材质</text>
<text x="347.1" y="260.3">质量</text>
<text x="383.3" y="262.1">视</text>
<text x="383.3" y="269.9">图</text>
<text x="282.1" y="270.3">版次</text>
<text x="347.1" y="270.3">比例</text>
</g>
<g font-size="4.2">
<text x="4.8" y="237.6">注意：1.行走平行度（正面+侧面），450行程内，≤±0.03mm，1000行程内，≤±0.05mm。</text>
<text x="12.2" y="243.3">2.本体形变，450行程内，≤±0.03mm，1000行程内，≤±0.05mm。</text>
<text x="18.6" y="251.3">型号/规格</text>
<text x="69.5" y="251.3">GTH12-400-BR-M40-C4</text>
<text x="300.8" y="249.5">GTH12-400-BR-M40-C4</text>
<text x="14.4" y="258.3">螺杆型号/规格</text>
<text x="19.7" y="263.9">有效行程</text>
<text x="63.7" y="258.3">1605</text>
<text x="86.5" y="263.9">400</text>
<text x="89.9" y="258.3">1610</text>
<text x="111.7" y="258.3">1620</text>
<text x="19.7" y="269.5">精度等级</text>
<text x="87.6" y="269.5">C7</text>
<text x="259" y="267">2022/9/29</text>
<text x="19.7" y="275.2">马达容量</text>
<text x="74.9" y="275.2">400W（无刹车）</text>
<text x="15.5" y="280.8">重复定位精度</text>
<text x="86.7" y="280.8">0.02</text>
<text x="9.1" y="286.4">感应开关方式及数量</text>
<text x="72.7" y="286.4">外挂型三只（C4）</text>
<text x="15.5" y="292">建议最快速度</text>
<text x="60.5" y="292">250MM/S</text>
<text x="86.7" y="292">500MM/S</text>
<text x="107.4" y="292">1000MM/S</text>
</g>
<g font-size="4.1">
<text x="374.2" y="179.5">I</text>
<text x="299.6" y="184.8">I</text>
<text x="368.1" y="184.7">2 : 3.5</text>
</g>
<g font-size="3.5">
<text x="121.7" y="34">154.50 滑台原始位置</text>
<text x="214.4" y="34">400 有效行程</text>
<text x="86.2" y="38.9">53 滑台极限位置 1</text>
<text x="163.8" y="54.5">182</text>
<text x="311.8" y="56.3">14.50 滑台极限位置 1</text>
<text x="164.7" y="69.8">60</text>
<text x="164.7" y="73.6">95</text>
<text x="183.6" y="80.5" transform="rotate(-90 183.6 80.5)">104</text>
<text x="134" y="101.1">2 x</text>
<text x="144.4" y="101.1">6 H7</text>
<text x="157.6" y="101.1">8</text>
<text x="176.7" y="101.1">8 x M6 贯穿</text>
<text x="359.5" y="119.4">122</text>
<text x="200.7" y="120.2">670.50</text>
<text x="340.7" y="133.6" transform="rotate(-90 340.7 133.6)">76</text>
<text x="330.9" y="147">基准面</text>
<text x="349.1" y="148.3">59.50</text>
<text x="369.4" y="148.3">60</text>
<text x="124.3" y="163.6">74.50</text>
<text x="148.1" y="163.6">100</text>
<text x="218.4" y="163.6">400</text>
<text x="287.1" y="163.6">50</text>
<text x="298.6" y="163.6">46</text>
<text x="360.4" y="178.9">2</text>
<text x="312.7" y="184.7" transform="rotate(-90 312.7 184.7)">108</text>
<text x="316.4" y="184.7" transform="rotate(-90 316.4 184.7)">120</text>
<text x="140.3" y="187.5">2 x</text>
<text x="150.7" y="187.5">6 H7</text>
<text x="163.9" y="187.5">6</text>
<text x="356.4" y="191.4" transform="rotate(-90 356.4 191.4)">6</text>
<text x="349.4" y="195.7" transform="rotate(-90 349.4 195.7)">+0.012</text>
<text x="352.9" y="193.9" transform="rotate(-90 352.9 193.9)">0</text>
<text x="114.4" y="198.4" transform="rotate(-90 114.4 198.4)">180</text>
<text x="352.9" y="199.2" transform="rotate(-90 352.9 199.2)">6</text>
<text x="162.9" y="204.4">10 x M8</text>
<text x="166.2" y="208">6.5 贯穿</text>
<text x="181.2" y="204.4">16</text>
<text x="297.5" y="205">4 x M8</text>
<text x="302.5" y="208.5">6.5 贯穿</text>
<text x="314.1" y="205">16</text>
<text x="221.4" y="246.8">1</text>
<text x="221.4" y="251.8">2</text>
<text x="218.8" y="256.8">序号</text>
<text x="232.2" y="256.8">修 订 版 次</text>
<text x="257.5" y="256.8">设计变更编号</text>
<text x="228.2" y="261.8">设</text>
<text x="240.1" y="261.8">计</text>
<text x="252" y="261.8">变</text>
<text x="263.9" y="261.8">更</text>
<text x="219.1" y="266.7">设 计</text>
<text x="366.6" y="269.3">1:3.5</text>
<text x="219.1" y="271.7">校 核</text>
<text x="219.1" y="276.7">批 准</text>
<text x="222.9" y="282.7">技术要求：</text>
<text x="231.8" y="287.3">1、未标注公差全部 0.1</text>
<text x="231.7" y="291.8">2、未标注倒角全部C0.3</text>
</g>
</svg>
